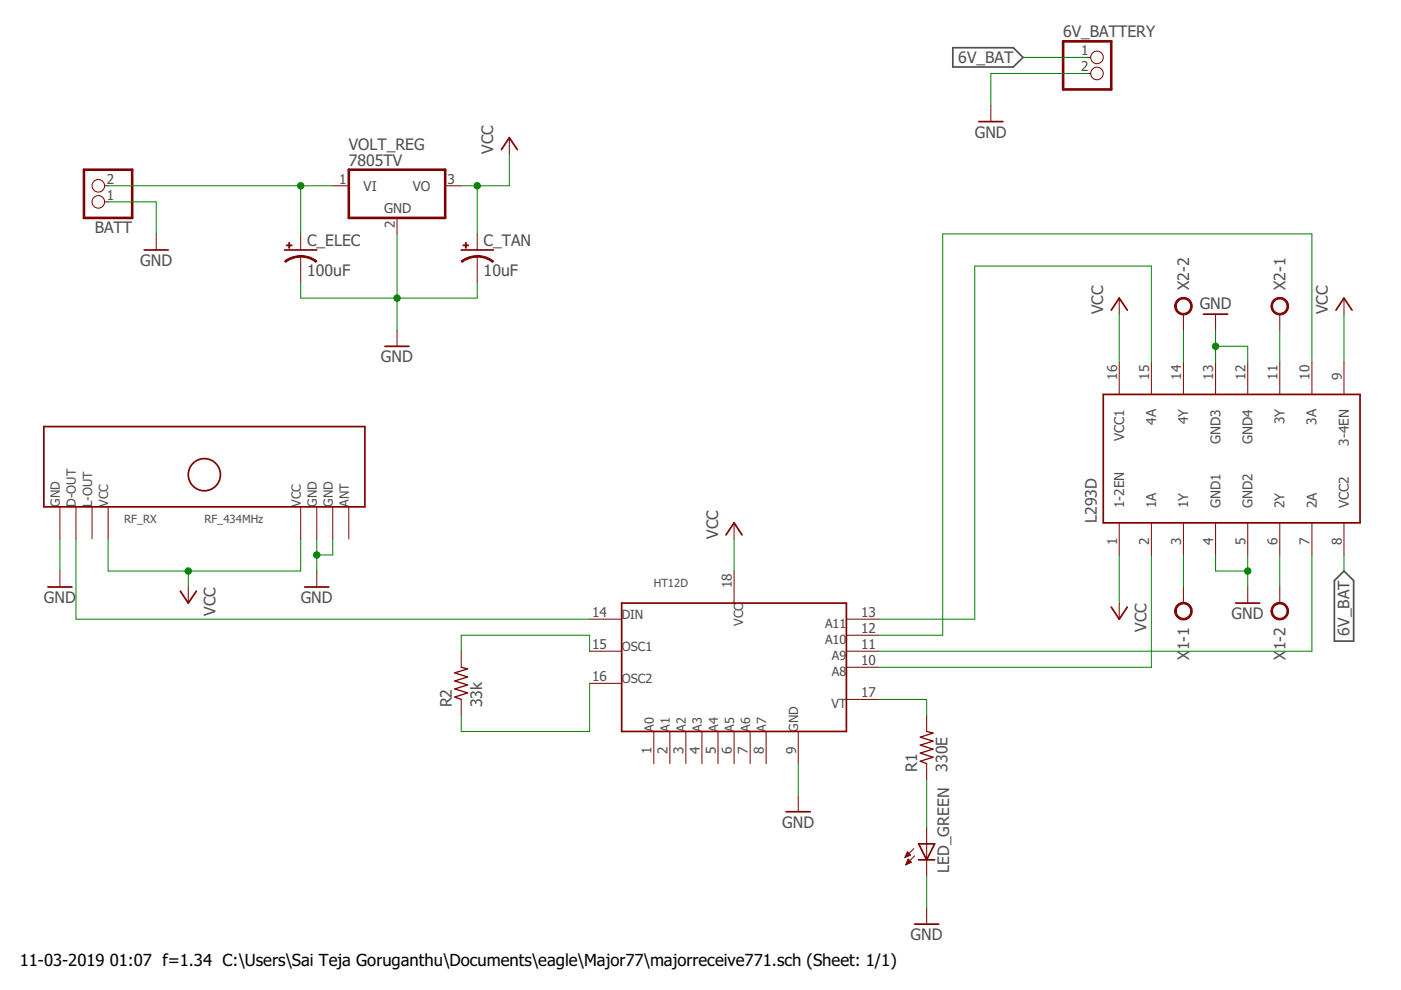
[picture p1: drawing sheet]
<svg xmlns="http://www.w3.org/2000/svg" width="297mm" height="210mm" viewBox="0 0 297 210" stroke-linecap="round" stroke-linejoin="round" font-family="sans-serif">
<path d="M202 10.1h12.8l2.1 2.1-2.1 2h-12.8zM284.9 121.1l2.1 2v12.8h-4.1v-12.8z" fill="none" stroke="#505050" stroke-width=".36"/>
<g fill="none" stroke="#800000" stroke-width=".36">
<path d="M106.3 31.7l1.7-2.5 1.7 2.5M207.5 25.8h5.1M30.6 53h5.1M60.3 53h6.9M97.8 53h6.8M81.6 73.4h5.1M235.6 65.8l1.7-2.6 1.7 2.6M255.2 66.6h5.1M283.3 65.8l1.6-2.6 1.8 2.6M9.3 90.4h68.1v17.1h-68.1zM233.9 83.6h54.5v27.2h-54.5zM153.9 113.4l1.7-2.6 1.7 2.6"/>
<path d="M10.2 124.5h5.1M38.2 125.3l1.7 2.6 1.7-2.6M64.6 124.5h5.1M131.8 127.9h47.7v27.2h-47.7zM235.6 128.7l1.7 2.6 1.7-2.6M262 127.9h5.1M166.7 172.1h5.1M194.8 178.9h3.4l-1.7 3.4zM193.9 195.9h5.1M194.8 182.3h3.4"/>
<circle cx="43.3" cy="100.6" r="3.4"/>
</g>
<g fill="none" stroke="#800000" stroke-width=".21">
<path d="M230.5 12.2h.7M230.5 15.6h.7M22.2 39.4h.7M70.5 39.4h3.5M94.4 39.4h3.4M108 29.2v3.4M210.1 22.4v3.4M22.2 42.8h.7M33.1 49.6v3.4M63.8 49.6v3.4M63.8 54.4v5.4M84.2 46.2v3.4"/>
<path d="M101.2 49.6v3.4M101.2 54.4v5.4M84.2 70v3.4M237.3 63.2v3.4M237.3 76.8v6.8M244.1 76.8v6.8M250.9 66.6v3.4M250.9 76.8v6.8M257.7 66.6v3.4M257.7 76.8v6.8M264.5 76.8v6.8M271.3 66.6v3.4"/>
<path d="M271.3 76.8v6.8M278.2 76.8v6.8M284.9 63.2v3.4M284.9 76.8v6.8M12.7 107.5v6.8M16.1 107.5v6.8M19.5 107.5v6.8M22.9 107.5v6.8M63.8 107.5v6.8M67.2 107.5v6.8M70.5 107.5v6.8M74 107.5v6.8"/>
<path d="M155.6 110.8v3.5M237.3 110.8v6.9M244.1 110.8v6.9M250.9 110.8v6.9M257.7 110.8v6.9M264.5 110.8v6.9M271.3 110.8v6.9M278.2 110.8v6.9M284.9 110.8v6.9M12.7 121.1v3.4M39.9 124.5v3.4M67.2 121.1v3.4"/>
<path d="M97.8 138.1v3.4M125 131.3h6.8M125 138.1h6.8M155.6 121.1v6.8M179.5 131.3h6.8M179.5 138.1h6.8M179.5 134.7h6.8M237.3 127.9v3.4M250.9 124.5v3.4M264.5 124.5v3.4M271.3 124.5v3.4M97.8 148.3v3.4"/>
<path d="M125 144.9h6.8M138.6 155.1v6.8M142 155.1v6.8M145.4 155.1v6.8M148.8 155.1v6.8M152.2 155.1v6.8M155.6 155.1v6.8M159 155.1v6.8M162.4 155.1v6.8M169.2 155.1v6.8M179.5 148.3h6.8M179.5 141.5h6.8"/>
<path d="M196.5 151.7v3.4M169.2 168.7v3.4M193.7 179.9l-1.8 1.9M196.5 161.9v3.4M196.5 175.5v10.2M191.9 181.8h.1M192 181.6h.3M192 181.4h.7M192 183.3h.1M192.1 181.3h.9M192.1 183.2h.3M192.2 181.1h.7"/>
<path d="M192.2 183h.6M192.3 180.9h.4M192.3 182.8h.9M192.3 180.7h.2M192.3 182.6h.8M192.4 182.5h.5M192.5 182.3h.2M193.1 181.3l-.7-.7-.5 1.2M193.1 181.3l-1.2 .5M193.2 182.8l-.6-.7-.6 1.2M193.2 182.8l-1.2 .5M193.9 181.5l-1.9 1.8"/>
<path d="M196.5 192.5v3.4"/>
<circle cx="232.6" cy="12.2" r="1.33"/>
<circle cx="232.6" cy="15.6" r="1.33"/>
<circle cx="20.8" cy="39.4" r="1.33"/>
<circle cx="20.8" cy="42.8" r="1.33"/>
</g>
<path d="M225.4 8.8h10.2v10.2h-10.2zM17.8 36h10.2v10.2h-10.2zM74 36h20.4v10.2h-20.4z" fill="none" stroke="#800000" stroke-width=".55"/>
<g fill="#800000" stroke="#800000" stroke-width=".21">
<path d="M63.8 54.2l2.1 .4 1.3 .8-.2 .2-1.5-.8-1.7-.3z" fill-rule="evenodd"/>
<path d="M60.3 55.4l1.4-.8 2.1-.4v.3l-1.7 .3-1.5 .8z" fill-rule="evenodd"/>
<path d="M101.2 54.2l2.1 .4 1.3 .8-.2 .2-1.5-.8-1.7-.3z" fill-rule="evenodd"/>
<path d="M97.8 55.4l1.3-.8 2.1-.4v.3l-1.7 .3-1.5 .8z" fill-rule="evenodd"/>
<path d="M249.7 128.1a1.87 1.87 0 0 1 2.9 .6 1.87 1.87 0 0 1-1.2 2.7 1.87 1.87 0 0 1-2.4-1.8h.4a1.53 1.53 0 0 1 2.1-1.5 1.53 1.53 0 0 1 .4 2.6 1.53 1.53 0 0 1-2.5-.8v-.3h-.4a1.83 1.83 0 0 1 .7-1.5z" fill-rule="evenodd"/>
<path d="M270.1 128.1a1.87 1.87 0 0 1 2.9 .6 1.87 1.87 0 0 1-1.2 2.7 1.87 1.87 0 0 1-2.3-1.8h.3a1.53 1.53 0 0 1 2.3-1.3 1.53 1.53 0 0 1 .1 2.6 1.53 1.53 0 0 1-2.4-1v-.3h-.3a1.83 1.83 0 0 1 .6-1.5z" fill-rule="evenodd"/>
<path d="M270.1 63.5a1.87 1.87 0 0 1 2.9 .5 1.87 1.87 0 0 1-1.2 2.7 1.87 1.87 0 0 1-2.3-1.8h.3a1.53 1.53 0 0 1 2.3-1.3 1.53 1.53 0 0 1 .1 2.6 1.53 1.53 0 0 1-2.4-1v-.3h-.3a1.92 1.92 0 0 1 .6-1.4z" fill-rule="evenodd"/>
<path d="M249.7 63.5a1.87 1.87 0 0 1 2.9 .5 1.87 1.87 0 0 1-1.2 2.7 1.87 1.87 0 0 1-2.4-1.8h.4a1.53 1.53 0 0 1 2.1-1.4 1.53 1.53 0 0 1 .4 2.6 1.53 1.53 0 0 1-2.5-.9v-.3h-.4a1.92 1.92 0 0 1 .7-1.4z" fill-rule="evenodd"/>
</g>
<g fill="#800000" stroke="#800000" stroke-width=".21">
<path d="M60.7 51.9h1.2v.2h-1.2z"/>
<path d="M61.2 51.4h.2v1.2h-.2z"/>
<path d="M98.2 51.9h1.2v.2h-1.2z"/>
<path d="M98.7 51.4h.1v1.2h-.1z"/>
</g>
<path d="M97.8 141.5l1.3 .3-2.7 .9 2.7 .8-2.7 .9 2.7 .8-2.7 .9 2.7 .8-2.7 .9 1.4 .5M196.5 155.1l1.3 .3-2.7 .9 2.7 .8-2.7 .9 2.7 .8-2.7 .9 2.7 .8-2.7 .9 1.4 .5" fill="none" stroke="#800000" stroke-width=".28"/>
<g fill="none" stroke="#008000" stroke-width=".21">
<path d="M216.9 12.2h13.6M230.5 15.6h-20.4v6.8M22.9 39.4h47.6M63.8 39.4v10.2M101.2 39.4v10.2M108 32.6v6.8h-10.2M22.9 42.8h10.2v6.8M63.8 59.8v3.4h37.4v-3.4M84.2 49.6v20.4M237.3 66.6v10.2M244.1 76.8v-20.4h-37.4v74.9h-20.4M250.9 70v6.8"/>
<path d="M257.7 70v6.8M257.7 73.4h6.8v3.4M271.3 70v6.8M278.2 76.8v-27.2h-78.3v85.1h-13.6M284.9 66.6v10.2M12.7 114.3v6.8M16.1 114.3v17h108.9M22.9 114.3v6.8h40.9v-6.8M67.2 114.3v6.8M70.5 114.3v3.4h-3.3M155.6 114.3v6.8M237.3 117.7v10.2"/>
<path d="M244.1 117.7v23.8h-57.8M250.9 117.7v6.8M257.7 117.7v3.4h6.8M264.5 117.7v6.8M271.3 117.7v6.8M278.2 117.7v20.4h-91.9M284.9 117.7v3.4M39.9 121.1v3.4M97.8 138.1v-3.4h27.2v3.4M125 144.9v10.2h-27.2v-3.4M186.3 148.3h10.2v3.4M169.2 161.9v6.8"/>
<path d="M196.5 165.3v10.2M196.5 185.7v6.8"/>
</g>
<g fill="#008000" stroke="#008000" stroke-width=".21">
<circle cx="63.8" cy="39.4" r=".68"/>
<circle cx="84.2" cy="63.2" r=".68"/>
<circle cx="67.2" cy="117.7" r=".68"/>
<circle cx="257.7" cy="73.4" r=".68"/>
<circle cx="264.5" cy="121.1" r=".68"/>
<circle cx="101.2" cy="39.4" r=".68"/>
<circle cx="39.9" cy="121.1" r=".68"/>
</g>
<g font-size="3.5">
<text x="4.2" y="204.7">11-03-2019</text>
<text x="23.3" y="204.7">01:07 f=1.34 C:\Users\Sai Teja Goruganthu\Documents\eagle\Major77\majorreceive771.sch (Sheet: 1/1)</text>
</g>
<g font-size="3.4" fill="#505050">
<text x="225.4" y="7.9">6V_BATTERY</text>
<text x="203.2" y="13.4">6V_BAT</text>
<text x="206.7" y="29.2">GND</text>
<text x="74" y="35.1">7805TV</text>
<text x="74" y="31.7">VOLT_REG</text>
<text x="104.6" y="32.6" transform="rotate(-90 104.6 32.6)">VCC</text>
<text x="20.1" y="49.4">BATT</text>
<text x="65.1" y="52.2">C_ELEC</text>
<text x="102.5" y="52.2">C_TAN</text>
<text x="29.7" y="56.4">GND</text>
<text x="65.1" y="58.6">100uF</text>
<text x="102.5" y="58.6">10uF</text>
<text x="252.1" y="61.5" transform="rotate(-90 252.1 61.5)">X2-2</text>
<text x="254.4" y="65.6">GND</text>
<text x="272.5" y="61.5" transform="rotate(-90 272.5 61.5)">X2-1</text>
<text x="233.9" y="66.6" transform="rotate(-90 233.9 66.6)">VCC</text>
<text x="281.5" y="66.6" transform="rotate(-90 281.5 66.6)">VCC</text>
<text x="80.8" y="76.8">GND</text>
<text x="232.5" y="110.9" transform="rotate(-90 232.5 110.9)">L293D</text>
<text x="152.2" y="114.3" transform="rotate(-90 152.2 114.3)">VCC</text>
<text x="9.3" y="127.9">GND</text>
<text x="45.7" y="130.5" transform="rotate(-90 45.7 130.5)">VCC</text>
<text x="63.8" y="127.9">GND</text>
<text x="261.1" y="131.3">GND</text>
<text x="243.1" y="133.9" transform="rotate(-90 243.1 133.9)">VCC</text>
<text x="252.1" y="137.9" transform="rotate(-90 252.1 137.9)">1-1</text>
<text x="272.5" y="137.9" transform="rotate(-90 272.5 137.9)">1-2</text>
<text x="286.1" y="134.8" transform="rotate(-90 286.1 134.8)">6V_BAT</text>
<text x="252.1" y="139.8" transform="rotate(-90 252.1 139.8)">X</text>
<text x="272.5" y="139.8" transform="rotate(-90 272.5 139.8)">X</text>
<text x="95.8" y="150" transform="rotate(-90 95.8 150)">R2</text>
<text x="102.2" y="150" transform="rotate(-90 102.2 150)">33k</text>
<text x="194.5" y="163.6" transform="rotate(-90 194.5 163.6)">R1</text>
<text x="200.9" y="163.6" transform="rotate(-90 200.9 163.6)">330E</text>
<text x="165.8" y="175.5">GND</text>
<text x="201.2" y="185" transform="rotate(-90 201.2 185)">LED_GREEN</text>
<text x="193.1" y="199.3">GND</text>
</g>
<g font-size="2.9" fill="#505050">
<text x="229.2" y="11.7">1</text>
<text x="229.2" y="15.1">2</text>
<text x="22.6" y="38.9">2</text>
<text x="71.9" y="38.9">1</text>
<text x="77.1" y="40.4">VI</text>
<text x="87.5" y="40.4">VO</text>
<text x="94.9" y="38.9">3</text>
<text x="22.6" y="42.3">1</text>
<text x="81.4" y="45.2">GND</text>
<text x="83.7" y="48.2" transform="rotate(-90 83.7 48.2)">2</text>
<text x="236.8" y="80.5" transform="rotate(-90 236.8 80.5)">16</text>
<text x="243.6" y="80.5" transform="rotate(-90 243.6 80.5)">15</text>
<text x="250.4" y="80.5" transform="rotate(-90 250.4 80.5)">14</text>
<text x="257.2" y="80.5" transform="rotate(-90 257.2 80.5)">13</text>
<text x="264.1" y="80.5" transform="rotate(-90 264.1 80.5)">12</text>
<text x="270.9" y="80.5" transform="rotate(-90 270.9 80.5)">11</text>
<text x="277.7" y="80.5" transform="rotate(-90 277.7 80.5)">10</text>
<text x="284.5" y="80.5" transform="rotate(-90 284.5 80.5)">9</text>
<text x="251.9" y="90" transform="rotate(-90 251.9 90)">4Y</text>
<text x="272.3" y="90" transform="rotate(-90 272.3 90)">3Y</text>
<text x="238.3" y="93.5" transform="rotate(-90 238.3 93.5)">VCC1</text>
<text x="245.1" y="90.1" transform="rotate(-90 245.1 90.1)">4A</text>
<text x="258.7" y="94.1" transform="rotate(-90 258.7 94.1)">GND3</text>
<text x="265.5" y="94.1" transform="rotate(-90 265.5 94.1)">GND4</text>
<text x="279.2" y="90.1" transform="rotate(-90 279.2 90.1)">3A</text>
<text x="286" y="94.5" transform="rotate(-90 286 94.5)">3-4EN</text>
<text x="238.3" y="107.7" transform="rotate(-90 238.3 107.7)">1-2EN</text>
<text x="245.1" y="107.7" transform="rotate(-90 245.1 107.7)">1A</text>
<text x="251.9" y="107.7" transform="rotate(-90 251.9 107.7)">1Y</text>
<text x="258.7" y="107.7" transform="rotate(-90 258.7 107.7)">GND1</text>
<text x="265.6" y="107.7" transform="rotate(-90 265.6 107.7)">GND2</text>
<text x="272.4" y="107.7" transform="rotate(-90 272.4 107.7)">2Y</text>
<text x="279.2" y="107.7" transform="rotate(-90 279.2 107.7)">2A</text>
<text x="286" y="107.7" transform="rotate(-90 286 107.7)">VCC2</text>
<text x="236.8" y="115.6" transform="rotate(-90 236.8 115.6)">1</text>
<text x="243.6" y="115.6" transform="rotate(-90 243.6 115.6)">2</text>
<text x="250.4" y="115.6" transform="rotate(-90 250.4 115.6)">3</text>
<text x="257.2" y="115.6" transform="rotate(-90 257.2 115.6)">4</text>
<text x="264.1" y="115.6" transform="rotate(-90 264.1 115.6)">5</text>
<text x="270.9" y="115.6" transform="rotate(-90 270.9 115.6)">6</text>
<text x="277.7" y="115.6" transform="rotate(-90 277.7 115.6)">7</text>
<text x="284.5" y="115.6" transform="rotate(-90 284.5 115.6)">8</text>
<text x="155.2" y="124.7" transform="rotate(-90 155.2 124.7)">18</text>
<text x="125.5" y="130.8">14</text>
<text x="182.6" y="130.8">13</text>
<text x="125.5" y="137.6">15</text>
<text x="182.6" y="134.2">12</text>
<text x="182.6" y="137.6">11</text>
<text x="182.6" y="141">10</text>
<text x="125.5" y="144.4">16</text>
<text x="182.6" y="147.8">17</text>
<text x="138.1" y="159.8" transform="rotate(-90 138.1 159.8)">1</text>
<text x="141.5" y="159.8" transform="rotate(-90 141.5 159.8)">2</text>
<text x="144.9" y="159.8" transform="rotate(-90 144.9 159.8)">3</text>
<text x="148.4" y="159.8" transform="rotate(-90 148.4 159.8)">4</text>
<text x="151.8" y="159.8" transform="rotate(-90 151.8 159.8)">5</text>
<text x="155.2" y="159.8" transform="rotate(-90 155.2 159.8)">6</text>
<text x="158.6" y="159.8" transform="rotate(-90 158.6 159.8)">7</text>
<text x="162" y="159.8" transform="rotate(-90 162 159.8)">8</text>
<text x="168.8" y="159.8" transform="rotate(-90 168.8 159.8)">9</text>
</g>
<g font-size="2.7" fill="#505050">
<text x="12.7" y="107.5" transform="rotate(-90 12.7 107.5)">GND</text>
<text x="16.1" y="107.5" transform="rotate(-90 16.1 107.5)">D-OUT</text>
<text x="19.5" y="107.5" transform="rotate(-90 19.5 107.5)">L-OUT</text>
<text x="22.9" y="107.5" transform="rotate(-90 22.9 107.5)">VCC</text>
<text x="63.8" y="107.5" transform="rotate(-90 63.8 107.5)">VCC</text>
<text x="67.2" y="107.5" transform="rotate(-90 67.2 107.5)">GND</text>
<text x="70.6" y="107.5" transform="rotate(-90 70.6 107.5)">GND</text>
<text x="74" y="107.5" transform="rotate(-90 74 107.5)">ANT</text>
<text x="131.8" y="131.3">DIN</text>
<text x="157.5" y="132.7" transform="rotate(-90 157.5 132.7)">VCC</text>
<text x="174.9" y="136.6">A10</text>
<text x="174.9" y="133.2">A11</text>
<text x="131.8" y="138.1">OSC1</text>
<text x="176.4" y="143.4">A8</text>
<text x="176.4" y="140">A9</text>
<text x="131.8" y="144.9">OSC2</text>
<text x="138.6" y="155.1" transform="rotate(-90 138.6 155.1)">A0</text>
<text x="142" y="155.1" transform="rotate(-90 142 155.1)">A1</text>
<text x="145.4" y="155.1" transform="rotate(-90 145.4 155.1)">A2</text>
<text x="148.8" y="155.1" transform="rotate(-90 148.8 155.1)">A3</text>
<text x="152.2" y="155.1" transform="rotate(-90 152.2 155.1)">A4</text>
<text x="155.6" y="155.1" transform="rotate(-90 155.6 155.1)">A5</text>
<text x="159" y="155.1" transform="rotate(-90 159 155.1)">A6</text>
<text x="162.4" y="155.1" transform="rotate(-90 162.4 155.1)">A7</text>
<text x="169.2" y="155.1" transform="rotate(-90 169.2 155.1)">GND</text>
<text x="176.3" y="150.2">VT</text>
</g>
<g font-size="2.4" fill="#505050">
<text x="26.3" y="110.9">RF_RX</text>
<text x="43.3" y="110.9">RF_434MHz</text>
<text x="138.6" y="124.5">HT12D</text>
</g>
</svg>
